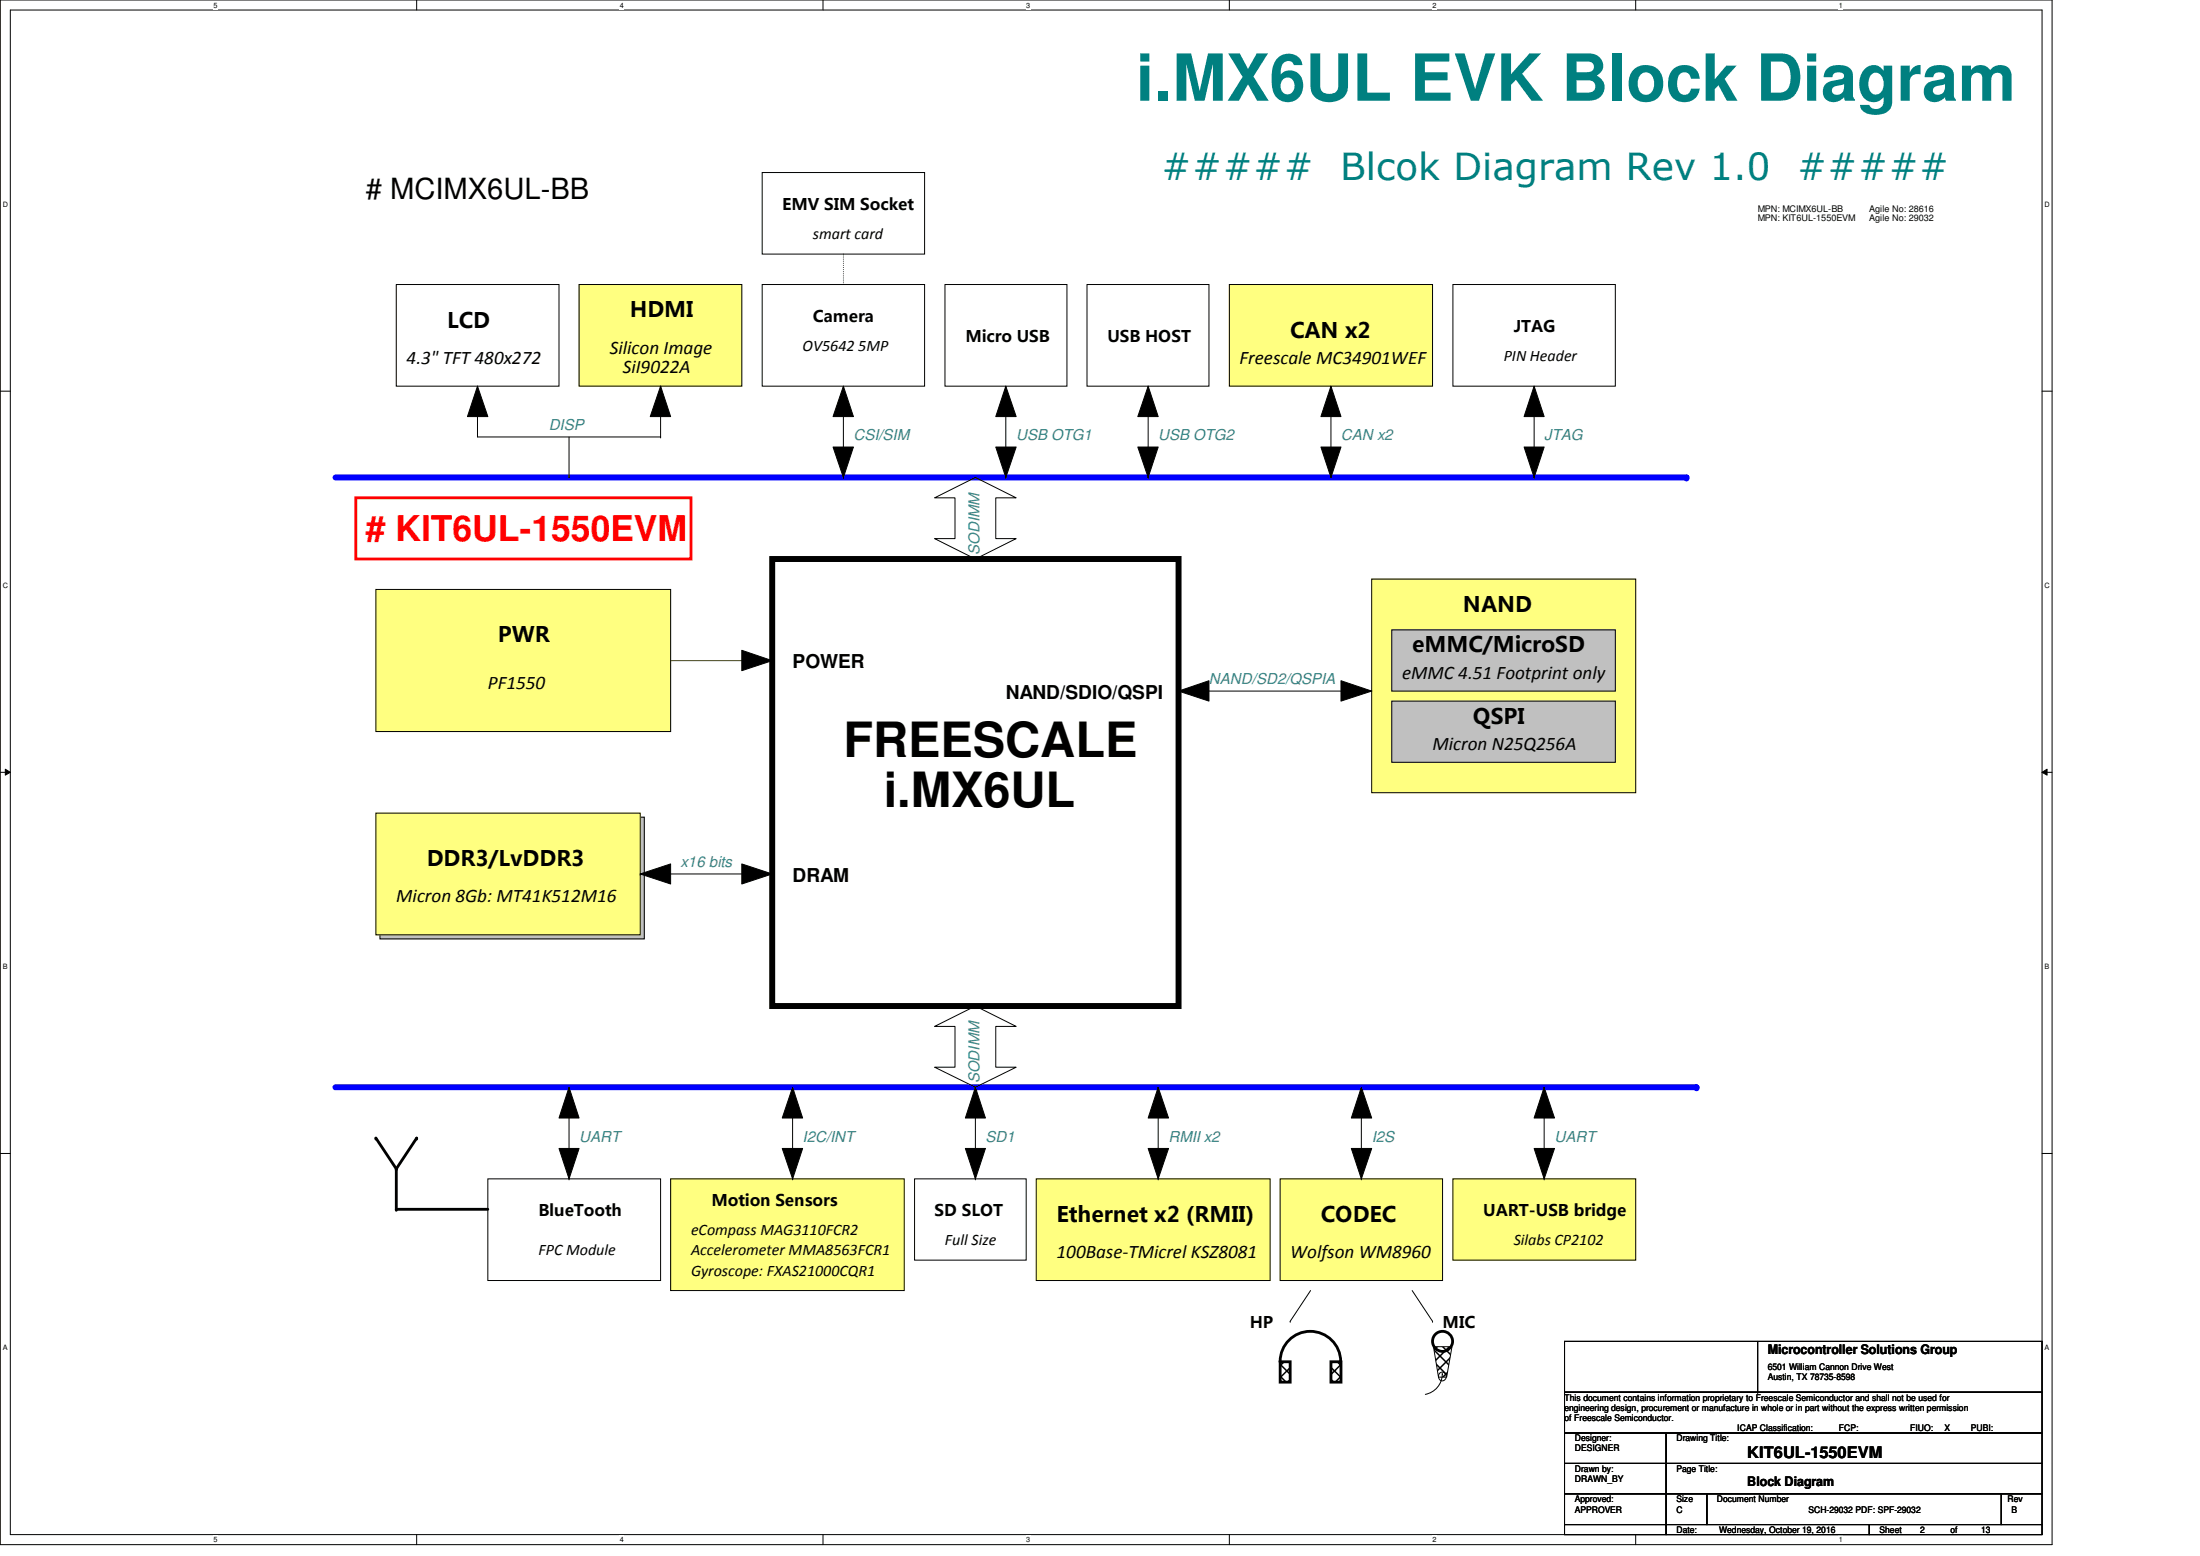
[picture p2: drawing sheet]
<svg xmlns="http://www.w3.org/2000/svg" width="297mm" height="210mm" viewBox="0 0 297 210" stroke-linecap="round" stroke-linejoin="round" font-family="sans-serif">
<path d="M0 0h277.1v208.4h-277.1zM1.4 1.4h274.3v205.7h-274.3z" fill="none" stroke="#000" stroke-width=".14"/>
<g fill="#fff">
<path d="M28.8 .1h.6v1.1h-.6z"/>
<path d="M28.8 207.2h.6v1.1h-.6z"/>
</g>
<path d="M56.3 0v1.4M56.3 207.1v1.3" fill="none" stroke="#000" stroke-width=".14"/>
<g fill="#fff">
<path d="M83.7 .1h.5v1.1h-.5z"/>
<path d="M83.7 207.2h.5v1.1h-.5z"/>
</g>
<path d="M111.1 0v1.4M111.1 207.1v1.3" fill="none" stroke="#000" stroke-width=".14"/>
<g fill="#fff">
<path d="M138.6 .1h.5v1.1h-.5z"/>
<path d="M138.6 207.2h.5v1.1h-.5z"/>
</g>
<path d="M166 0v1.4M166 207.1v1.3" fill="none" stroke="#000" stroke-width=".14"/>
<g fill="#fff">
<path d="M193.4 .1h.6v1.1h-.6z"/>
<path d="M193.4 207.2h.6v1.1h-.6z"/>
</g>
<path d="M220.8 0v1.4M220.8 207.1v1.3" fill="none" stroke="#000" stroke-width=".14"/>
<g fill="#fff">
<path d="M248.3 .1h.5v1.1h-.5z"/>
<path d="M248.3 207.2h.5v1.1h-.5z"/>
<path d="M.4 27.1h.7v1.1h-.7z"/>
<path d="M276.1 27.1h.7v1.1h-.7z"/>
<path d="M.4 78.5h.7v1.1h-.7z"/>
<path d="M276.1 78.5h.7v1.1h-.7z"/>
</g>
<path d="M0 52.8h1.4M275.7 52.8h1.4" fill="none" stroke="#000" stroke-width=".14"/>
<g fill="#fff">
<path d="M.4 129.9h.6v1.1h-.6z"/>
<path d="M276.1 129.9h.6v1.1h-.6z"/>
</g>
<path d="M0 104.2h1.4M.7 103.8l.7 .4-.7 .4zM275.7 104.2l.7-.4v.8zM275.7 104.2h1.4" fill="none" stroke="#000" stroke-width=".14"/>
<path d="M.7 103.8l.7 .4-.7 .4zM275.7 104.2l.7-.4v.8z" fill="#000"/>
<g fill="#fff">
<path d="M.4 181.4h.6v1.1h-.6z"/>
<path d="M276.1 181.4h.6v1.1h-.6z"/>
</g>
<path d="M100.2 87.8l4.1 1.4-4.1 1.3zM0 155.7h1.4M275.7 155.7h1.4" fill="none" stroke="#000" stroke-width=".14"/>
<path d="M90.5 89.2h.1M90.5 89.2h12.4" fill="none" stroke="#800000" stroke-width=".14"/>
<path d="M100.2 87.8l4.1 1.4-4.1 1.3z" fill-rule="evenodd" fill="#000"/>
<path d="M50.8 79.5h39.7v19.2h-39.7z" fill-rule="evenodd" fill="#ffff80"/>
<path d="M50.8 79.5h39.7v19.2h-39.7z" fill="none" stroke="#ffff80" stroke-width=".14"/>
<path d="M50.8 79.5h39.7v19.2h-39.7z" fill="none" stroke="#000" stroke-width=".14"/>
<path d="M104.3 75.4h54.8v60.4h-54.8z" fill="none" stroke="#ff8000" stroke-width=".14"/>
<path d="M104.3 75.4h54.8v60.4h-54.8z" fill="none" stroke="#000" stroke-width=".8"/>
<path d="M185.2 78.1h35.6v28.9h-35.6z" fill-rule="evenodd" fill="#ffff80"/>
<path d="M185.2 78.1h35.6v28.9h-35.6z" fill="none" stroke="#ffff80" stroke-width=".14"/>
<path d="M185.2 78.1h35.6v28.9h-35.6zM159.1 93.3l4.1-1.4v2.7zM159.1 93.3h.1M159.1 93.3h26.1M181.1 91.9l4.1 1.4-4.1 1.3z" fill="none" stroke="#000" stroke-width=".14"/>
<g fill="#000">
<path d="M159.1 93.3l4.1-1.4v2.7z" fill-rule="evenodd"/>
<path d="M181.1 91.9l4.1 1.4-4.1 1.3z" fill-rule="evenodd"/>
</g>
<path d="M187.9 85h30.2v8.3h-30.2z" fill-rule="evenodd" fill="#c0c0c0"/>
<path d="M187.9 85h30.2v8.3h-30.2z" fill="none" stroke="#c0c0c0" stroke-width=".14"/>
<path d="M187.9 85h30.2v8.3h-30.2z" fill="none" stroke="#000" stroke-width=".14"/>
<path d="M187.9 94.6h30.2v8.3h-30.2z" fill-rule="evenodd" fill="#c0c0c0"/>
<path d="M187.9 94.6h30.2v8.3h-30.2z" fill="none" stroke="#c0c0c0" stroke-width=".14"/>
<path d="M187.9 94.6h30.2v8.3h-30.2z" fill="none" stroke="#000" stroke-width=".14"/>
<path d="M90.5 159.1h31.6v15.1h-31.6z" fill-rule="evenodd" fill="#ffff80"/>
<path d="M90.5 159.1h31.6v15.1h-31.6z" fill="none" stroke="#ffff80" stroke-width=".14"/>
<path d="M90.5 159.1h31.6v15.1h-31.6z" fill="none" stroke="#000" stroke-width=".14"/>
<path d="M166 38.4h27.4v13.7h-27.4z" fill-rule="evenodd" fill="#ffff80"/>
<path d="M166 38.4h27.4v13.7h-27.4z" fill="none" stroke="#ffff80" stroke-width=".14"/>
<path d="M166 38.4h27.4v13.7h-27.4z" fill="none" stroke="#000" stroke-width=".14"/>
<path d="M139.9 159.1h31.6v13.7h-31.6z" fill-rule="evenodd" fill="#ffff80"/>
<path d="M139.9 159.1h31.6v13.7h-31.6z" fill="none" stroke="#ffff80" stroke-width=".14"/>
<path d="M139.9 159.1h31.6v13.7h-31.6z" fill="none" stroke="#000" stroke-width=".14"/>
<path d="M172.8 159.1h22v13.7h-22z" fill-rule="evenodd" fill="#ffff80"/>
<path d="M172.8 159.1h22v13.7h-22z" fill="none" stroke="#ffff80" stroke-width=".14"/>
<path d="M102.9 23.3h21.9v11h-21.9zM65.9 159.1h23.3v13.7h-23.3zM172.8 159.1h22v13.7h-22zM174.2 178.3h.1M176.9 174.2l-2.7 4.1M193.5 181.7h2.5l-.7 4.1h-1.1zM194.5 185.2a.57 .57 0 0 1 .8 .6 .57 .57 0 0 1-.8 .5 .65 .65 0 0 1 0-1.1zM194.7 185.4a2.79 2.79 0 0 1-2.3 2.8" fill="none" stroke="#000" stroke-width=".14"/>
<g fill="none" stroke="#000" stroke-width=".38">
<path d="M50.8 153.6l2.7 4.1M53.5 157.7v5.5h12.4M56.3 153.6l-2.8 4.1M172.8 183.8h1.4v2.7h-1.4zM172.8 183.8a4.1 4.1 0 0 1 4.1-4.1 4.1 4.1 0 0 1 4.1 4.1M179.7 183.8h1.4v2.7h-1.4z"/>
<circle cx="194.8" cy="181" r="1.35"/>
</g>
<g fill="#000">
<path d="M172.8 183.8h1.4v2.7h-1.4z" fill-rule="evenodd"/>
<path d="M179.7 183.8h1.4v2.7h-1.4z" fill-rule="evenodd"/>
<path d="M193.5 181.7h2.5l-.7 4.1h-1.1z" fill-rule="evenodd"/>
</g>
<g fill="#000">
<circle cx="50.8" cy="153.6" r=".19"/>
<circle cx="53.5" cy="157.7" r=".19"/>
<circle cx="56.3" cy="153.6" r=".19"/>
<circle cx="53.5" cy="163.2" r=".19"/>
</g>
<path d="M196.2 159.1h24.6v11h-24.6z" fill-rule="evenodd" fill="#ffff80"/>
<path d="M196.2 159.1h24.6v11h-24.6z" fill="none" stroke="#ffff80" stroke-width=".14"/>
<path d="M53.5 38.4h22v13.7h-22zM196.2 38.4h21.9v13.7h-21.9zM196.2 159.1h24.6v11h-24.6z" fill="none" stroke="#000" stroke-width=".14"/>
<path d="M78.2 38.4h22v13.7h-22z" fill-rule="evenodd" fill="#ffff80"/>
<path d="M78.2 38.4h22v13.7h-22z" fill="none" stroke="#ffff80" stroke-width=".14"/>
<path d="M78.2 38.4h22v13.7h-22z" fill="none" stroke="#000" stroke-width=".14"/>
<path d="M51.3 110.3h35.7v16.4h-35.7z" fill-rule="evenodd" fill="#c0c0c0"/>
<path d="M51.3 110.3h35.7v16.4h-35.7z" fill="none" stroke="#c0c0c0" stroke-width=".14"/>
<path d="M51.3 110.3h35.7v16.4h-35.7z" fill="none" stroke="#000" stroke-width=".14"/>
<path d="M50.8 109.7h35.6v16.5h-35.6z" fill-rule="evenodd" fill="#ffff80"/>
<path d="M50.8 109.7h35.6v16.5h-35.6z" fill="none" stroke="#ffff80" stroke-width=".14"/>
<path d="M50.8 109.7h35.6v16.5h-35.6zM86.4 117.9l4.1-1.3v2.7zM86.4 117.9h.1M86.4 117.9h17.9M100.2 116.6l4.1 1.3-4.1 1.4z" fill="none" stroke="#000" stroke-width=".14"/>
<g fill="#000">
<path d="M86.4 117.9l4.1-1.3v2.7z" fill-rule="evenodd"/>
<path d="M100.2 116.6l4.1 1.3-4.1 1.4z" fill-rule="evenodd"/>
</g>
<path d="M45.3 64.4h182.4" fill="none" stroke="#00f" stroke-width=".8"/>
<circle cx="227.7" cy="64.4" r=".4" fill="#00f"/>
<g fill="#000">
<path d="M64.5 52.1l1.4 4.1h-2.8z" fill-rule="evenodd"/>
<path d="M89.2 52.1l1.3 4.1h-2.7z" fill-rule="evenodd"/>
<path d="M135.8 52.1l1.4 4.1h-2.8z" fill-rule="evenodd"/>
<path d="M155 52.1l1.4 4.1h-2.8z" fill-rule="evenodd"/>
<path d="M179.7 52.1l1.4 4.1h-2.8z" fill-rule="evenodd"/>
<path d="M207.1 52.1l1.4 4.1h-2.7z" fill-rule="evenodd"/>
<path d="M112.5 60.3h2.7l-1.3 4.1z" fill-rule="evenodd"/>
<path d="M134.4 60.3h2.8l-1.4 4.1z" fill-rule="evenodd"/>
<path d="M153.6 60.3h2.8l-1.4 4.1z" fill-rule="evenodd"/>
<path d="M178.3 60.3h2.8l-1.4 4.1z" fill-rule="evenodd"/>
<path d="M205.8 60.3h2.7l-1.4 4.1z" fill-rule="evenodd"/>
</g>
<g fill="none" stroke="#000" stroke-width=".14">
<path d="M102.9 38.4h21.9v13.7h-21.9zM127.6 38.4h16.5v13.7h-16.5zM146.8 38.4h16.4v13.7h-16.4zM64.5 52.1l1.4 4.1h-2.8zM64.5 52.1h.1M64.5 52.1v6.9h24.7M76.8 59v5.4M89.2 52.1l1.3 4.1h-2.7zM89.2 59h.1M89.2 52.1h.1M89.2 52.1v6.9M113.9 52.1v12.3"/>
<path d="M135.8 52.1l1.4 4.1h-2.8zM135.8 52.1v12.3M155 52.1l1.4 4.1h-2.8zM155 52.1v12.3M179.7 52.1l1.4 4.1h-2.8zM179.7 52.1v12.3M207.1 52.1l1.4 4.1h-2.7zM207.1 52.1v12.3M76.8 64.4h.1M112.5 60.3h2.7l-1.3 4.1zM113.9 64.4h.1M134.4 60.3h2.8l-1.4 4.1z"/>
<path d="M135.8 64.4h.1M153.6 60.3h2.8l-1.4 4.1zM155 64.4h.1M178.3 60.3h2.8l-1.4 4.1zM179.7 64.4h.1M205.8 60.3h2.7l-1.4 4.1zM207.1 64.4h.1"/>
</g>
<path d="M45.3 146.7h183.8" fill="none" stroke="#00f" stroke-width=".8"/>
<circle cx="229.1" cy="146.7" r=".4" fill="#00f"/>
<g fill="none" stroke="#000" stroke-width=".14">
<path d="M113.9 52.1l1.3 4.1h-2.7zM126.2 67.2l5.5-2.8 5.5 2.8h-2.8v5.5h2.8l-5.5 2.7-5.5-2.7h2.7v-5.5zM126.2 138.5l5.5-2.7 5.5 2.7h-2.8v5.5h2.8l-5.5 2.7-5.5-2.7h2.7v-5.5zM75.5 155h2.7l-1.4 4.1zM76.8 146.7l1.4 4.2h-2.7zM76.8 159.1h.1M76.8 146.7v12.4M105.6 155h2.8l-1.4 4.1zM107 146.7l1.4 4.2h-2.8zM107 159.1h.1M107 146.7v12.4M123.5 159.1h15.1v11h-15.1z"/>
<path d="M130.3 155h2.7l-1.3 4.1zM131.7 146.7l1.3 4.2h-2.7zM131.7 159.1h.1M131.7 146.7v12.4M155 155h2.8l-1.4 4.1zM156.4 146.7l1.4 4.2h-2.8zM156.4 159.1h.1M156.4 146.7v12.4M182.5 155h2.7l-1.4 4.1zM183.8 146.7l1.4 4.2h-2.7zM183.8 159.1h.1M183.8 146.7v12.4"/>
<path d="M207.1 155h2.8l-1.4 4.1zM208.5 146.7l1.4 4.2h-2.8zM208.5 159.1h.1M208.5 146.7v12.4M190.7 174.2l2.7 4.1M193.4 178.3h.1M211.2 193.4h13.8v4.1h-13.8zM211.2 197.5h13.8v4.1h-13.8zM211.2 187.9h64.5v5.5h-64.5zM211.2 181h64.5v6.9h-64.5zM225 193.4h50.7v4.1h-50.7zM225 197.5h50.7v4.1h-50.7z"/>
<path d="M237.3 187.9h.1M237.3 181v6.9M211.2 201.6h13.8v4.1h-13.8zM211.2 205.7h13.8v1.4h-13.8zM225 201.6h5.5v4.1h-5.5zM225 205.7h27.4v1.4h-27.4zM230.5 201.6h39.7v4.1h-39.7zM252.4 205.7h23.3v1.4h-23.3zM270.2 201.6h5.5v4.1h-5.5z"/>
</g>
<g fill="#000">
<path d="M113.9 52.1l1.3 4.1h-2.7z" fill-rule="evenodd"/>
<path d="M76.8 146.7l1.4 4.2h-2.7z" fill-rule="evenodd"/>
<path d="M75.5 155h2.7l-1.4 4.1z" fill-rule="evenodd"/>
<path d="M107 146.7l1.4 4.2h-2.8z" fill-rule="evenodd"/>
<path d="M105.6 155h2.8l-1.4 4.1z" fill-rule="evenodd"/>
<path d="M131.7 146.7l1.3 4.2h-2.7z" fill-rule="evenodd"/>
<path d="M130.3 155h2.7l-1.3 4.1z" fill-rule="evenodd"/>
<path d="M156.4 146.7l1.4 4.2h-2.8z" fill-rule="evenodd"/>
<path d="M155 155h2.8l-1.4 4.1z" fill-rule="evenodd"/>
<path d="M183.8 146.7l1.4 4.2h-2.7z" fill-rule="evenodd"/>
<path d="M182.5 155h2.7l-1.4 4.1z" fill-rule="evenodd"/>
<path d="M208.5 146.7l1.4 4.2h-2.8z" fill-rule="evenodd"/>
<path d="M207.1 155h2.8l-1.4 4.1z" fill-rule="evenodd"/>
</g>
<path d="M113.9 34.3v4.1M113.9 38.4h.1" fill="none" stroke="#000" stroke-width=".14" stroke-dasharray="0 .3"/>
<path d="M48 67.2h45.3v8.2h-45.3z" fill="none" stroke="#f00" stroke-width=".38"/>
<text font-size="8.8" fill="#008080" x="153.4" y="13.6">i.MX6UL EVK Block Diagram</text>
<g font-size="6.6">
<text x="113.9" y="102.1">FREESCALE</text>
<text x="119.3" y="108.9">i.MX6UL</text>
</g>
<g font-size="5" fill="#008080">
<text x="156.8" y="24.3">#####</text>
<text x="181" y="24.3">Blcok Diagram Rev 1.0</text>
<text x="242.6" y="24.3">#####</text>
</g>
<text font-size="4.8" fill="#f00" x="49.4" y="73"># KIT6UL-1550EVM</text>
<text font-size="3.9" x="49.4" y="26.8"># MCIMX6UL-BB</text>
<g font-size="2.9">
<text x="60.4" y="44.2">LCD</text>
<text x="85" y="42.8">HDMI</text>
<text x="174.2" y="45.6">CAN x2</text>
<text x="197.5" y="82.6">NAND</text>
<text x="67.2" y="86.7">PWR</text>
<text x="190.7" y="88.1">eMMC/MicroSD</text>
<text x="198.9" y="97.7">QSPI</text>
<text x="57.6" y="116.9">DDR3/LvDDR3</text>
<text x="142.7" y="164.9">Ethernet x2 (RMII)</text>
<text x="178.3" y="164.9">CODEC</text>
</g>
<g font-size="2.6">
<text x="82.3" y="47.7">Silicon Image</text>
<text x="54.9" y="49.1">4.3&quot; TFT 480x272</text>
<text x="84.1" y="50.3">SiI9022A</text>
<text x="167.3" y="49.1">Freescale MC34901WEF</text>
<text x="65.9" y="93">PF1550</text>
<text x="107" y="90.2">POWER</text>
<text x="135.8" y="94.3">NAND/SDIO/QSPI</text>
<text x="189.3" y="91.6">eMMC 4.51 Footprint only</text>
<text x="193.4" y="101.2">Micron N25Q256A</text>
<text x="107" y="119">DRAM</text>
<text x="53.5" y="121.8">Micron 8Gb: MT41K512M16</text>
<text x="142.7" y="169.8">100Base-TMicrel KSZ8081</text>
<text x="174.2" y="169.8">Wolfson WM8960</text>
</g>
<g font-size="2.2">
<text x="105.6" y="28.3">EMV SIM Socket</text>
<text x="109.8" y="32.2">smart card</text>
<text x="108.4" y="47.3">OV5642 5MP</text>
<text x="109.8" y="43.4">Camera</text>
<text x="130.3" y="46.1">Micro USB</text>
<text x="149.5" y="46.1">USB HOST</text>
<text x="204.4" y="44.8">JTAG</text>
<text x="203" y="48.7">PIN Header</text>
<text x="72.7" y="164.1">BlueTooth</text>
<text x="93.3" y="166.7">eCompass MAG3110FCR2</text>
<text x="96.1" y="162.7">Motion Sensors</text>
<text x="126.2" y="164.1">SD SLOT</text>
<text x="200.3" y="164.1">UART-USB bridge</text>
<text x="72.7" y="169.4">FPC Module</text>
<text x="93.3" y="172.1">Gyroscope: FXAS21000CQR1</text>
<text x="93.3" y="169.4">Accelerometer MMA8563FCR1</text>
<text x="127.6" y="168">Full Size</text>
<text x="204.4" y="168">Silabs CP2102</text>
<text x="168.7" y="179.2">HP</text>
<text x="194.8" y="179.2">MIC</text>
<text x="235.9" y="196.8">KIT6UL-1550EVM</text>
</g>
<g font-size="2" fill="#408080">
<text x="74.1" y="58.1">DISP</text>
<text x="115.2" y="59.4">CSI/SIM</text>
<text x="137.2" y="59.4">USB OTG1</text>
<text x="156.4" y="59.4">USB OTG2</text>
<text x="181.1" y="59.4">CAN x2</text>
<text x="208.5" y="59.4">JTAG</text>
<text x="132.2" y="74.9" transform="rotate(-90 132.2 74.9)">SODIMM</text>
<text x="163.2" y="92.4">NAND/SD2/QSPIA</text>
<text x="91.9" y="117.1">x16 bits</text>
<text x="132.2" y="146.2" transform="rotate(-90 132.2 146.2)">SODIMM</text>
<text x="78.2" y="154.1">UART</text>
<text x="108.4" y="154.1">I2C/INT</text>
<text x="133.1" y="154.1">SD1</text>
<text x="157.8" y="154.1">RMII x2</text>
<text x="185.2" y="154.1">I2S</text>
<text x="209.9" y="154.1">UART</text>
</g>
<g font-size="1.8">
<text x="238.7" y="182.7">Microcontroller Solutions Group</text>
<text x="235.9" y="200.5">Block Diagram</text>
</g>
<g font-size="1.2">
<text x="237.3" y="28.6">MPN: MCIMX6UL-BB</text>
<text x="237.3" y="29.8">MPN: KIT6UL-1550EVM</text>
<text x="252.4" y="28.6">Agile No: 28616</text>
<text x="252.4" y="29.8">Agile No: 29032</text>
<text x="238.7" y="184.9">6501 William Cannon Drive West</text>
<text x="211.2" y="189">This document contains information proprietary to Freescale Semiconductor and shall not be used for</text>
<text x="211.2" y="190.4">engineering design, procurement or manufacture in whole or in part without the express written permission</text>
<text x="211.2" y="191.8">of Freescale Semiconductor.</text>
<text x="238.7" y="186.2">Austin, TX 78735-8598</text>
<text x="212.6" y="194.5">Designer:</text>
<text x="212.6" y="195.9">DESIGNER</text>
<text x="226.4" y="194.5">Drawing Title:</text>
<text x="234.6" y="193.2">ICAP Classification:</text>
<text x="248.3" y="193.2">FCP: ____</text>
<text x="257.9" y="193.2">FIUO:</text>
<text x="262.5" y="193.2">X</text>
<text x="266.1" y="193.2">PUBI:</text>
<text x="270.2" y="193.2">____</text>
<text x="212.6" y="198.6">Drawn by:</text>
<text x="212.6" y="202.7">Approved:</text>
<text x="212.6" y="200">DRAWN_BY</text>
<text x="226.4" y="202.7">Size</text>
<text x="226.4" y="198.6">Page Title:</text>
<text x="231.8" y="202.7">Document Number</text>
<text x="271.1" y="202.7">Rev</text>
<text x="212.6" y="204.1">APPROVER</text>
<text x="226.4" y="206.9">Date:</text>
<text x="226.4" y="204.1">C</text>
<text x="232.1" y="206.9">Wednesday, October 19, 2016</text>
<text x="244.2" y="204.1">SCH-29032 PDF: SPF-29032</text>
<text x="253.8" y="206.9">Sheet</text>
<text x="259.2" y="206.9">2</text>
<text x="263.4" y="206.9">of</text>
<text x="267.5" y="206.9">13</text>
<text x="271.6" y="204.1">B</text>
</g>
<g font-size="1">
<text x="28.8" y="1">5</text>
<text x="83.7" y="1">4</text>
<text x="138.6" y="1">3</text>
<text x="193.4" y="1">2</text>
<text x="248.3" y="1">1</text>
<text x=".4" y="27.9">D</text>
<text x="276.1" y="27.9">D</text>
<text x=".4" y="79.4">C</text>
<text x="276.1" y="79.4">C</text>
<text x=".4" y="130.8">B</text>
<text x="276.1" y="130.8">B</text>
<text x=".4" y="182.2">A</text>
<text x="276.1" y="182.2">A</text>
<text x="28.8" y="208.1">5</text>
<text x="83.7" y="208.1">4</text>
<text x="138.6" y="208.1">3</text>
<text x="193.4" y="208.1">2</text>
<text x="248.3" y="208.1">1</text>
</g>
</svg>
